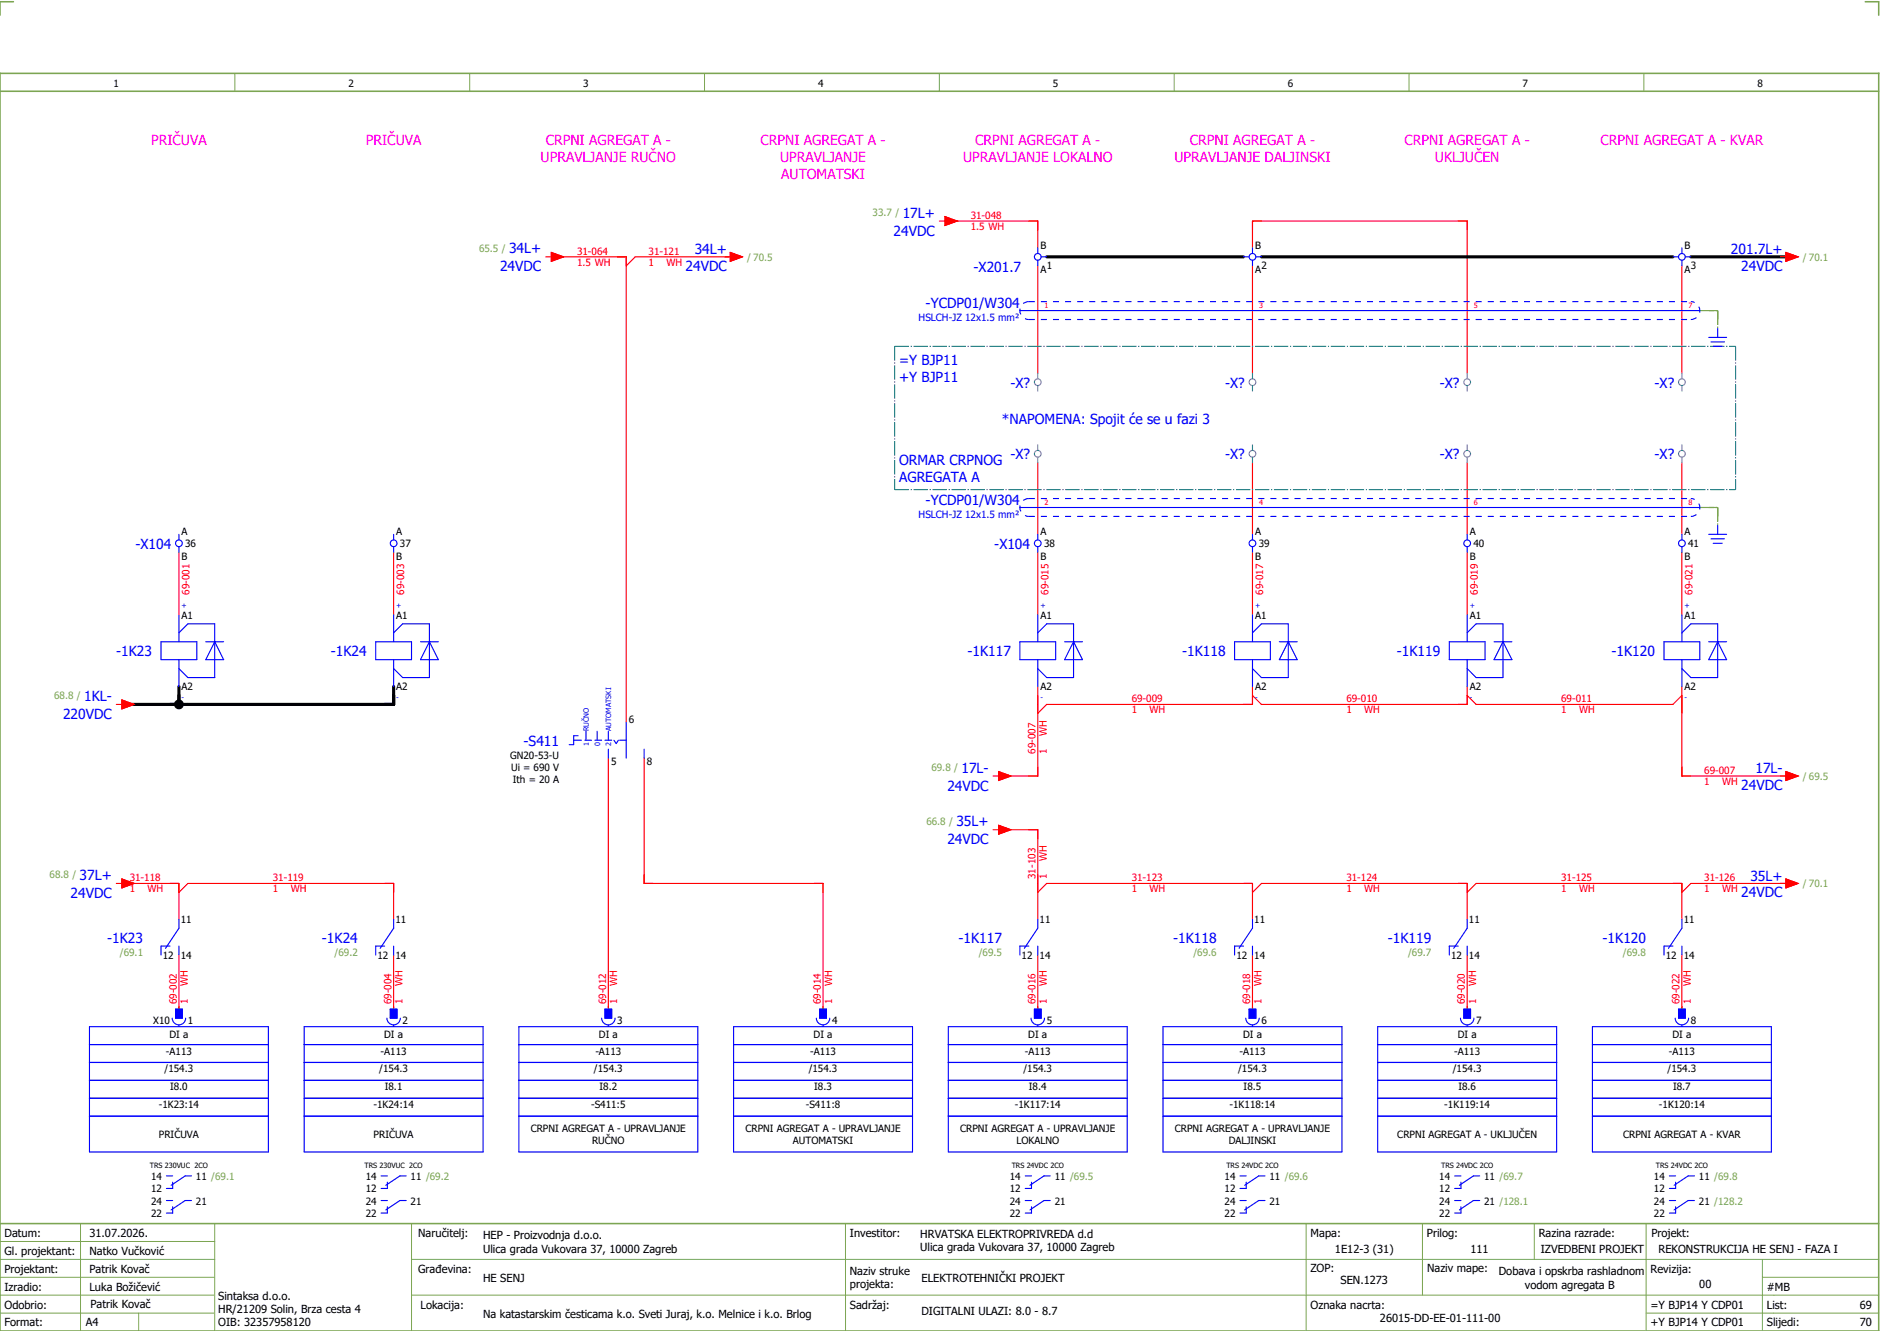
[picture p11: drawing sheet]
<svg xmlns="http://www.w3.org/2000/svg" width="421mm" height="297mm" viewBox="0 0 421 297" stroke-linecap="round" stroke-linejoin="round" font-family="sans-serif">
<path d="M0 16.4h420v281h-420zM3 .4h-3v3M417 .4h3v3M0 20.4h420M0 273.4h420" fill="none" stroke="#7ca552" stroke-width=".35"/>
<g fill="none" stroke="#7ca552" stroke-width=".22">
<path d="M52.5 16.4v4M105 16.4v4M157.5 16.4v4M210 16.4v4M262.5 16.4v4M315 16.4v4M367.5 16.4v4M0 277.4h48M18 273.4v24M48 273.4v24M92 273.4v24M189 273.4v24"/>
<path d="M292 273.4v23.8M318 273.4v16M343 273.4v8M368 273.4v23.8M0 281.4h48M0 285.4h47.8M0 293.4h47.8M31 293.4v4M47.8 289.4h-47.8M92 281.4h328M92 289.4h328M368 293.4h52"/>
<path d="M394 285.4h26M394 281.4v15.8"/>
</g>
<g fill="none" stroke="#f00" stroke-width=".25">
<path d="M122 57.4h1.2M123.2 56.4l2.8 1-2.8 1zM124 57.4h16v104M163.3 56.4l2.7 1-2.7 1zM164 57.4h-22l-2 2M210 49.4h1.3M211.3 48.4l2.7 1-2.7 1zM212 49.4h20v6M232 59.4v24M280 55.4v-6h48v34M280 59.4v24M376 59.4v24"/>
<path d="M398 57.4h1.2M399.2 56.4l2.8 1-2.8 1zM232 103.4v16M280 103.4v16M328 103.4v16M376 103.4v16M40 123.4v14M88 123.4v14M232 123.4v14M280 123.4v14M328 123.4v14M376 123.4v14"/>
<path d="M26 157.4h1.3M27.3 156.4l2.7 1-2.7 1zM232 153.4v20h-8M280 153.4v4h-46l-2 2M328 153.4v4h-46l-2-2M328 155.4l2 2h44l2-2M376 153.4v20h24M136 169.4v56M144 169.4v28h40v28M222 173.4h1.3M223.3 172.4l2.7 1-2.7 1zM399.2 172.4l2.8 1-2.8 1z"/>
<path d="M26 197.4h1.3M27.3 196.4l2.7 1-2.7 1zM28 197.4h12v8M40 199.4l2-2h46v8M222 185.4h1.3M223.3 184.4l2.7 1-2.7 1zM224 185.4h8v20M232 199.4l2-2h46v8M280 199.4l2-2h46v8M328 199.4l2-2h46v8M399.2 196.4l2.8 1-2.8 1zM400 197.4h-22l-2 2"/>
<path d="M40 213.4v12M88 213.4v12M232 213.4v12M280 213.4v12M328 213.4v12M376 213.4v12"/>
</g>
<path d="M234 57.4h44M282 57.4h92M378 57.4h22M40 153.4v4M88 153.4v4h-60" fill="none" stroke="#000" stroke-width=".7"/>
<path d="M380 69.4h4M382 69.4h2M384 69.4v4M384 69.4v2M380 113.4h4M382 113.4h2M384 113.4v4M384 113.4v2" fill="none" stroke="#00be00" stroke-width=".25" stroke-dasharray="3.2 .4 .3 .4" stroke-linecap="butt"/>
<circle cx="40" cy="157.4" r="1.1" fill="#000"/>
<g fill="none" stroke="#00f" stroke-width=".25">
<path d="M232 55.4v1.2M232 58.1v1.3M232.8 57.4h1.2M278 57.4h1.3M280 55.4v1.2M280 58.1v1.3M280.8 57.4h1.2M374 57.4h1.2M376 55.4v1.2M376 58.1v1.3M376.7 57.4h1.3M228 69.4h152"/>
<path d="M382 75.4h4M382.5 76.4h3M383 77.4h2M384 73.4v2M40 119.4v1.2M88 119.4v1.2M228 113.4h152M232 119.4v1.2M280 119.4v1.2M328 119.4v1.2M376 119.4v1.2M382 119.4h4"/>
<path d="M384 117.4v2M40 122.1v1.3M40 137.4v6M88 122.1v1.3M88 137.4v6M232 122.1v1.3M232 137.4v6M280 122.1v1.3M280 137.4v6M328 122.1v1.3M328 137.4v6M376 122.1v1.3"/>
<path d="M376 137.4v6M382.5 120.4h3M383 121.4h2M36 143.4h8v4h-8zM40 147.4v6M40 141.4l2-2h6v12h-6l-2-2M46 143.4h4M48 143.4h.1M48 143.4l2 4h-4zM84 143.4h8v4h-8zM88 147.4v6M88 141.4l2-2h6v12h-6l-2-2"/>
<path d="M94 143.4h4M96 143.4h.1M96 143.4l2 4h-4zM228 143.4h8v4h-8zM232 147.4v6M232 141.4l2-2h6v12h-6l-2-2M238 143.4h4M240 143.4h.1M240 143.4l2 4h-4zM276 143.4h8v4h-8zM280 147.4v6M280 141.4l2-2h6v12h-6l-2-2"/>
<path d="M286 143.4h4M288 143.4h.1M288 143.4l2 4h-4zM324 143.4h8v4h-8zM328 147.4v6M328 141.4l2-2h6v12h-6l-2-2M334 143.4h4M336 143.4h.1M336 143.4l2 4h-4zM372 143.4h8v4h-8zM376 147.4v6M376 141.4l2-2h6v12h-6l-2-2"/>
<path d="M382 143.4h4M384 143.4h.1M384 143.4l2 4h-4zM128.2 165.4h1.8M129.3 164.4h-1.1v2h-.9M130.8 165.4h1.5M131 163.4v2M133 165.4h1.5M133.5 163.4v2M135.3 165.4h1.5M136 163.4v2M136 167.4v2"/>
<path d="M137.2 165.4l.5 .7 .6-.7M138.5 165.4h1.5M140 161.4v8M144 167.4v2M38 211.4h-2v2M40 211.4v2M40 205.4v2l-3 4.5M86 211.4h-2v2M88 211.4v2M88 205.4v2l-3 4.5M230 211.4h-2v2M232 211.4v2"/>
<path d="M232 205.4v2l-3 4.5M278 211.4h-2v2M280 211.4v2M280 205.4v2l-3 4.5M326 211.4h-2v2M328 211.4v2M328 205.4v2l-3 4.5M374 211.4h-2v2M376 211.4v2M376 205.4v2l-3 4.5M20 237.4h40M20 229.4h40v28h-40z"/>
<path d="M20 233.4h40M38.5 227.5a1.5 1.5 0 0 0 1.5 1.5 1.5 1.5 0 0 0 1.5-1.5M39.3 225.5h1.5v2h-1.5zM40 229.1v.3M68 237.4h40M68 233.4h40M68 229.4h40v28h-40zM86.5 227.5a1.5 1.5 0 0 0 1.5 1.5 1.5 1.5 0 0 0 1.5-1.5M87.3 225.5h1.5v2h-1.5zM88 229.1v.3M116 237.4h40M116 233.4h40"/>
<path d="M116 229.4h40v28h-40zM134.5 227.5a1.5 1.5 0 0 0 1.5 1.5 1.5 1.5 0 0 0 1.5-1.5M135.3 225.5h1.5v2h-1.5zM136 229.1v.3M164 237.4h40M164 233.4h40M164 229.4h40v28h-40zM182.5 227.5a1.5 1.5 0 0 0 1.5 1.5 1.5 1.5 0 0 0 1.5-1.5M183.3 225.5h1.5v2h-1.5zM184 229.1v.3M212 237.4h40M212 233.4h40"/>
<path d="M212 229.4h40v28h-40zM230.5 227.5a1.5 1.5 0 0 0 1.5 1.5 1.5 1.5 0 0 0 1.5-1.5M231.3 225.5h1.5v2h-1.5zM232 229.1v.3M260 237.4h40M260 233.4h40M260 229.4h40v28h-40zM278.5 227.5a1.5 1.5 0 0 0 1.5 1.5 1.5 1.5 0 0 0 1.5-1.5M279.3 225.5h1.5v2h-1.5zM280 229.1v.3M308 237.4h40M308 233.4h40"/>
<path d="M308 229.4h40v28h-40zM326.5 227.5a1.5 1.5 0 0 0 1.5 1.5 1.5 1.5 0 0 0 1.5-1.5M327.3 225.5h1.5v2h-1.5zM328 229.1v.3M356 237.4h40M356 233.4h40M356 229.4h40v28h-40zM374.5 227.5a1.5 1.5 0 0 0 1.5 1.5 1.5 1.5 0 0 0 1.5-1.5M375.2 225.5h1.5v2h-1.5zM376 229.1v.3M20 249.4h40M20 245.4h40"/>
<path d="M20 241.4h40M68 249.4h40M68 245.4h40M68 241.4h40M116 249.4h40M116 245.4h40M116 241.4h40M164 249.4h40M164 245.4h40M164 241.4h40M212 249.4h40M212 245.4h40"/>
<path d="M212 241.4h40M260 249.4h40M260 245.4h40M260 241.4h40M308 249.4h40M308 245.4h40M308 241.4h40M356 249.4h40M356 245.4h40M356 241.4h40M37.2 262.7h1.4M37.2 268.2h1.4"/>
<path d="M38.6 264.1v1.4h-1.4M38.6 269.6v1.4h-1.4M42.8 262.7h-1.4l-3.1 2.1M42.8 268.2h-1.4l-3.1 2.1M85.2 262.7h1.4M85.2 268.2h1.4M86.6 264.1v1.4h-1.4M86.6 269.6v1.4h-1.4M90.8 262.7h-1.4l-3.1 2.1M90.8 268.2h-1.4l-3.1 2.1M229.2 262.7h1.4M229.2 268.2h1.4"/>
<path d="M230.6 264.1v1.4h-1.4M230.6 269.6v1.4h-1.4M234.8 262.7h-1.4l-3.1 2.1M234.8 268.2h-1.4l-3.1 2.1M277.2 262.7h1.4M277.2 268.2h1.4M278.6 264.1v1.4h-1.4M278.6 269.6v1.4h-1.4M282.8 262.7h-1.4l-3.1 2.1M282.8 268.2h-1.4l-3.1 2.1M325.2 262.7h1.4M325.2 268.2h1.4"/>
<path d="M326.6 264.1v1.4h-1.4M326.6 269.6v1.4h-1.4M330.8 262.7h-1.4l-3.1 2.1M330.8 268.2h-1.4l-3.1 2.1M373.2 262.7h1.4M373.2 268.2h1.4M374.6 264.1v1.4h-1.4M374.6 269.6v1.4h-1.4M378.8 262.7h-1.4l-3.1 2.1M378.8 268.2h-1.4l-3.1 2.1"/>
<circle cx="232" cy="57.4" r=".75"/>
<circle cx="280" cy="57.4" r=".75"/>
<circle cx="376" cy="57.4" r=".75"/>
<circle cx="40" cy="121.4" r=".75"/>
<circle cx="88" cy="121.4" r=".75"/>
<circle cx="232" cy="121.4" r=".75"/>
<circle cx="280" cy="121.4" r=".75"/>
<circle cx="328" cy="121.4" r=".75"/>
<circle cx="376" cy="121.4" r=".75"/>
</g>
<g fill="#00f" stroke="#00f" stroke-width=".22">
<path d="M39.3 225.5h1.5v2h-1.5z"/>
<path d="M87.3 225.5h1.5v2h-1.5z"/>
<path d="M135.3 225.5h1.5v2h-1.5z"/>
<path d="M183.3 225.5h1.5v2h-1.5z"/>
<path d="M231.3 225.5h1.5v2h-1.5z"/>
<path d="M279.3 225.5h1.5v2h-1.5z"/>
<path d="M327.3 225.5h1.5v2h-1.5z"/>
<path d="M375.2 225.5h1.5v2h-1.5z"/>
</g>
<path d="M200 77.4h188M200 77.4v32M388 77.4v32M200 109.4h188" fill="none" stroke="#007f7f" stroke-width=".25" stroke-dasharray="3.2 .4 .3 .4" stroke-linecap="butt"/>
<g fill="none" stroke="#52a5a5" stroke-width=".25">
<path d="M232 83.4v1.2M232 86.1v1.3M232 99.4v1.2M280 83.4v1.2M280 86.1v1.3M280 99.4v1.2M328 83.4v1.2M328 86.1v1.3M328 99.4v1.2M376 83.4v1.2M376 86.1v1.3M376 99.4v1.2"/>
<path d="M232 102.1v1.3M280 102.1v1.3M328 102.1v1.3M376 102.1v1.3"/>
<circle cx="232" cy="85.4" r=".75"/>
<circle cx="280" cy="85.4" r=".75"/>
<circle cx="328" cy="85.4" r=".75"/>
<circle cx="376" cy="85.4" r=".75"/>
<circle cx="232" cy="101.4" r=".75"/>
<circle cx="280" cy="101.4" r=".75"/>
<circle cx="328" cy="101.4" r=".75"/>
<circle cx="376" cy="101.4" r=".75"/>
</g>
<path d="M230 71.4h148M230 67.4h148M230 67.4a2 2 0 0 0-2 2 2 2 0 0 0 2 2M378 71.4a2 2 0 0 0 2-2 2 2 0 0 0-2-2M230 115.4h148M230 111.4h148M230 111.4a2 2 0 0 0-2 2 2 2 0 0 0 2 2M378 115.4a2 2 0 0 0 2-2 2 2 0 0 0-2-2" fill="none" stroke="#00f" stroke-width=".25" stroke-dasharray="1.4 1.4" stroke-linecap="butt"/>
<g fill="#f00" stroke="#f00" stroke-width=".22">
<path d="M27.3 196.4l2.7 1-2.7 1z"/>
<path d="M27.3 156.4l2.7 1-2.7 1z"/>
<path d="M211.3 48.4l2.7 1-2.7 1z"/>
<path d="M223.3 184.4l2.7 1-2.7 1z"/>
<path d="M399.2 196.4l2.8 1-2.8 1z"/>
<path d="M223.3 172.4l2.7 1-2.7 1z"/>
<path d="M399.2 172.4l2.8 1-2.8 1z"/>
<path d="M399.2 56.4l2.8 1-2.8 1z"/>
<path d="M123.2 56.4l2.8 1-2.8 1z"/>
<path d="M163.3 56.4l2.7 1-2.7 1z"/>
</g>
<g font-size="3.1" fill="#f0f">
<text x="33.8" y="32.5">PRIČUVA</text>
<text x="81.8" y="32.5">PRIČUVA</text>
<text x="122" y="32.5">CRPNI AGREGAT A -</text>
<text x="170" y="32.5">CRPNI AGREGAT A -</text>
<text x="218" y="32.5">CRPNI AGREGAT A -</text>
<text x="266" y="32.5">CRPNI AGREGAT A -</text>
<text x="314" y="32.5">CRPNI AGREGAT A -</text>
<text x="357.8" y="32.5">CRPNI AGREGAT A - KVAR</text>
<text x="120.9" y="36.3">UPRAVLJANJE RUČNO</text>
<text x="174.4" y="36.3">UPRAVLJANJE</text>
<text x="174.7" y="40">AUTOMATSKI</text>
<text x="215.3" y="36.3">UPRAVLJANJE LOKALNO</text>
<text x="262.5" y="36.3">UPRAVLJANJE DALJINSKI</text>
<text x="320.8" y="36.3">UKLJUČEN</text>
</g>
<g font-size="3.1" fill="#00f">
<text x="199.8" y="52.6">24VDC</text>
<text x="201.8" y="48.6">17L+</text>
<text x="113.8" y="56.6">34L+</text>
<text x="155.3" y="56.8">34L+</text>
<text x="387" y="56.8">201.7L+</text>
<text x="111.8" y="60.6">24VDC</text>
<text x="153.3" y="60.5">24VDC</text>
<text x="217.6" y="60.7">-X201.7</text>
<text x="389.3" y="60.5">24VDC</text>
<text x="206.9" y="68.8">-YCDP01/W304</text>
<text x="201" y="81.5">=Y BJP11</text>
<text x="201" y="85.3">+Y BJP11</text>
<text x="225.9" y="86.6">-X?</text>
<text x="273.9" y="86.6">-X?</text>
<text x="321.9" y="86.6">-X?</text>
<text x="369.9" y="86.6">-X?</text>
<text x="224" y="94.8">*NAPOMENA: Spojit će se u fazi 3</text>
<text x="201" y="104">ORMAR CRPNOG</text>
<text x="201" y="107.8">AGREGATA A</text>
<text x="225.9" y="102.6">-X?</text>
<text x="273.9" y="102.6">-X?</text>
<text x="321.9" y="102.6">-X?</text>
<text x="369.9" y="102.6">-X?</text>
<text x="206.9" y="112.8">-YCDP01/W304</text>
<text x="30.3" y="122.6">-X104</text>
<text x="222.3" y="122.6">-X104</text>
<text x="26" y="146.6">-1K23</text>
<text x="74" y="146.6">-1K24</text>
<text x="216.3" y="146.6">-1K117</text>
<text x="264.3" y="146.6">-1K118</text>
<text x="312.3" y="146.6">-1K119</text>
<text x="360.3" y="146.6">-1K120</text>
<text x="14.1" y="160.6">220VDC</text>
<text x="18.8" y="156.6">1KL-</text>
<text x="117.1" y="166.6">-S411</text>
<text x="214.9" y="172.6">17L-</text>
<text x="392.4" y="172.8">17L-</text>
<text x="211.8" y="176.6">24VDC</text>
<text x="389.3" y="176.5">24VDC</text>
<text x="213.8" y="184.6">35L+</text>
<text x="211.8" y="188.6">24VDC</text>
<text x="17.8" y="196.6">37L+</text>
<text x="391.3" y="196.8">35L+</text>
<text x="15.8" y="200.6">24VDC</text>
<text x="389.3" y="200.5">24VDC</text>
<text x="24" y="210.6">-1K23</text>
<text x="72" y="210.6">-1K24</text>
<text x="214.3" y="210.6">-1K117</text>
<text x="262.3" y="210.6">-1K118</text>
<text x="310.3" y="210.6">-1K119</text>
<text x="358.3" y="210.6">-1K120</text>
</g>
<g font-size="2.5">
<text x="1" y="276.4">Datum:</text>
<text x="1" y="280.4">Gl. projektant:</text>
<text x="20" y="276.4">31.07.2026.</text>
<text x="20" y="280.4">Natko Vučković</text>
<text x="93.5" y="276.4">Naručitelj:</text>
<text x="108" y="276.9">HEP - Proizvodnja d.o.o.</text>
<text x="108" y="279.9">Ulica grada Vukovara 37, 10000 Zagreb</text>
<text x="190" y="276.4">Investitor:</text>
<text x="205.7" y="276.6">HRVATSKA ELEKTROPRIVREDA d.d</text>
<text x="205.7" y="279.6">Ulica grada Vukovara 37, 10000 Zagreb</text>
<text x="293" y="276.4">Mapa:</text>
<text x="298.4" y="279.9">1E12-3 (31)</text>
<text x="319" y="276.4">Prilog:</text>
<text x="328.7" y="279.9">111</text>
<text x="344" y="276.4">Razina razrade:</text>
<text x="344.4" y="279.9">IZVEDBENI PROJEKT</text>
<text x="369.2" y="276.3">Projekt:</text>
<text x="370.8" y="279.9">REKONSTRUKCIJA HE SENJ - FAZA I</text>
<text x="1" y="284.4">Projektant:</text>
<text x="20" y="284.4">Patrik Kovač</text>
<text x="93.5" y="284.4">Građevina:</text>
<text x="108" y="286.4">HE SENJ</text>
<text x="190" y="284.9">Naziv struke</text>
<text x="190" y="287.9">projekta:</text>
<text x="206" y="286.5">ELEKTROTEHNIČKI PROJEKT</text>
<text x="293" y="284.3">ZOP:</text>
<text x="299.7" y="286.9">SEN.1273</text>
<text x="319" y="284.3">Naziv mape:</text>
<text x="335.1" y="285">Dobava i opskrba rashladnom</text>
<text x="340.9" y="288">vodom agregata B</text>
<text x="369" y="284.4">Revizija:</text>
<text x="379.9" y="287.9">00</text>
<text x="1" y="288.4">Izradio:</text>
<text x="1" y="292.4">Odobrio:</text>
<text x="20" y="288.4">Luka Božičević</text>
<text x="20.2" y="292.3">Patrik Kovač</text>
<text x="48.8" y="290.4">Sintaksa d.o.o.</text>
<text x="48.8" y="293.4">HR/21209 Solin, Brza cesta 4</text>
<text x="94" y="292.4">Lokacija:</text>
<text x="190" y="292.4">Sadržaj:</text>
<text x="206" y="293.9">DIGITALNI ULAZI: 8.0 - 8.7</text>
<text x="293" y="292.4">Oznaka nacrta:</text>
<text x="369" y="292.4">=Y BJP14 Y CDP01</text>
<text x="395" y="292.4">List:</text>
<text x="395" y="288.4">#MB</text>
<text x="415.8" y="292.4">69</text>
<text x="1" y="296.4">Format:</text>
<text x="19.2" y="296.4">A4</text>
<text x="48.8" y="296.4">OIB: 32357958120</text>
<text x="108" y="294.4">Na katastarskim česticama k.o. Sveti Juraj, k.o. Melnice i k.o. Brlog</text>
<text x="308.5" y="295.4">26015-DD-EE-01-111-00</text>
<text x="369" y="296.4">+Y BJP14 Y CDP01</text>
<text x="395" y="296.4">Slijedi:</text>
<text x="415.8" y="296.4">70</text>
</g>
<g font-size="2.2">
<text x="25.4" y="19.4">1</text>
<text x="77.9" y="19.4">2</text>
<text x="130.4" y="19.4">3</text>
<text x="182.9" y="19.4">4</text>
<text x="235.4" y="19.4">5</text>
<text x="287.9" y="19.4">6</text>
<text x="340.4" y="19.4">7</text>
<text x="392.9" y="19.4">8</text>
<text x="232.6" y="55.5">B</text>
<text x="280.6" y="55.5">B</text>
<text x="376.6" y="55.5">B</text>
<text x="232.6" y="60.9">A</text>
<text x="234" y="60">1</text>
<text x="280.6" y="60.9">A</text>
<text x="282" y="60">2</text>
<text x="376.6" y="60.9">A</text>
<text x="378" y="60">3</text>
<text x="40.6" y="119.5">A</text>
<text x="88.6" y="119.5">A</text>
<text x="232.6" y="119.5">A</text>
<text x="280.6" y="119.5">A</text>
<text x="328.6" y="119.5">A</text>
<text x="376.6" y="119.5">A</text>
<text x="40.6" y="125">B</text>
<text x="41.4" y="122.3">36</text>
<text x="88.6" y="125">B</text>
<text x="89.4" y="122.3">37</text>
<text x="232.6" y="125">B</text>
<text x="233.4" y="122.3">38</text>
<text x="280.6" y="125">B</text>
<text x="281.4" y="122.3">39</text>
<text x="328.6" y="125">B</text>
<text x="329.4" y="122.3">40</text>
<text x="376.6" y="125">B</text>
<text x="377.4" y="122.3">41</text>
<text x="40.6" y="138.3">A1</text>
<text x="88.6" y="138.3">A1</text>
<text x="232.6" y="138.3">A1</text>
<text x="280.6" y="138.3">A1</text>
<text x="328.6" y="138.3">A1</text>
<text x="376.6" y="138.3">A1</text>
<text x="40.6" y="154.2">A2</text>
<text x="88.6" y="154.2">A2</text>
<text x="232.6" y="154.2">A2</text>
<text x="280.6" y="154.2">A2</text>
<text x="328.6" y="154.2">A2</text>
<text x="376.6" y="154.2">A2</text>
<text x="140.6" y="161.5">6</text>
<text x="114" y="169.5">GN20-53-U</text>
<text x="114.3" y="172.2">Ui = 690 V</text>
<text x="136.6" y="171">5</text>
<text x="144.6" y="171">8</text>
<text x="114.7" y="174.9">Ith = 20 A</text>
<text x="40.4" y="206.3">11</text>
<text x="88.4" y="206.3">11</text>
<text x="232.4" y="206.3">11</text>
<text x="280.4" y="206.3">11</text>
<text x="328.4" y="206.3">11</text>
<text x="376.4" y="206.3">11</text>
<text x="36.4" y="214.2">12</text>
<text x="40.4" y="214.2">14</text>
<text x="84.4" y="214.2">12</text>
<text x="88.4" y="214.2">14</text>
<text x="228.4" y="214.2">12</text>
<text x="232.4" y="214.2">14</text>
<text x="276.4" y="214.2">12</text>
<text x="280.4" y="214.2">14</text>
<text x="324.4" y="214.2">12</text>
<text x="328.4" y="214.2">14</text>
<text x="372.4" y="214.2">12</text>
<text x="376.4" y="214.2">14</text>
<text x="34.3" y="228.7">X10</text>
<text x="37.9" y="231.8">DI a</text>
<text x="42" y="228.7">1</text>
<text x="85.9" y="231.8">DI a</text>
<text x="90" y="228.7">2</text>
<text x="133.9" y="231.8">DI a</text>
<text x="138" y="228.7">3</text>
<text x="181.9" y="231.8">DI a</text>
<text x="186" y="228.7">4</text>
<text x="229.9" y="231.8">DI a</text>
<text x="234" y="228.7">5</text>
<text x="277.9" y="231.8">DI a</text>
<text x="282" y="228.7">6</text>
<text x="325.9" y="231.8">DI a</text>
<text x="330" y="228.7">7</text>
<text x="373.9" y="231.8">DI a</text>
<text x="378" y="228.7">8</text>
<text x="36.8" y="239.6">/154.3</text>
<text x="37.1" y="235.6">-A113</text>
<text x="84.8" y="239.6">/154.3</text>
<text x="85.1" y="235.6">-A113</text>
<text x="132.8" y="239.6">/154.3</text>
<text x="133.1" y="235.6">-A113</text>
<text x="180.8" y="239.6">/154.3</text>
<text x="181.1" y="235.6">-A113</text>
<text x="228.8" y="239.6">/154.3</text>
<text x="229.1" y="235.6">-A113</text>
<text x="276.8" y="239.6">/154.3</text>
<text x="277.1" y="235.6">-A113</text>
<text x="324.8" y="239.6">/154.3</text>
<text x="325.1" y="235.6">-A113</text>
<text x="372.8" y="239.6">/154.3</text>
<text x="373.1" y="235.6">-A113</text>
<text x="38" y="243.6">I8.0</text>
<text x="86" y="243.6">I8.1</text>
<text x="134" y="243.6">I8.2</text>
<text x="182" y="243.6">I8.3</text>
<text x="230" y="243.6">I8.4</text>
<text x="278" y="243.6">I8.5</text>
<text x="326" y="243.6">I8.6</text>
<text x="374" y="243.6">I8.7</text>
<text x="35.5" y="247.6">-1K23:14</text>
<text x="83.5" y="247.6">-1K24:14</text>
<text x="132.1" y="247.6">-S411:5</text>
<text x="180.1" y="247.6">-S411:8</text>
<text x="226.9" y="247.6">-1K117:14</text>
<text x="274.9" y="247.6">-1K118:14</text>
<text x="322.9" y="247.6">-1K119:14</text>
<text x="370.9" y="247.6">-1K120:14</text>
<text x="35.5" y="254.3">PRIČUVA</text>
<text x="83.5" y="254.3">PRIČUVA</text>
<text x="118.7" y="252.9">CRPNI AGREGAT A - UPRAVLJANJE</text>
<text x="132.4" y="255.6">RUČNO</text>
<text x="166.7" y="252.9">CRPNI AGREGAT A - UPRAVLJANJE</text>
<text x="177.3" y="255.6">AUTOMATSKI</text>
<text x="214.7" y="252.9">CRPNI AGREGAT A - UPRAVLJANJE</text>
<text x="227.2" y="255.6">LOKALNO</text>
<text x="262.7" y="252.9">CRPNI AGREGAT A - UPRAVLJANJE</text>
<text x="274.7" y="255.6">DALJINSKI</text>
<text x="312.4" y="254.3">CRPNI AGREGAT A - UKLJUČEN</text>
<text x="362.9" y="254.3">CRPNI AGREGAT A - KVAR</text>
<text x="33.8" y="263.6">14</text>
<text x="43.8" y="263.6">11 /69.1</text>
<text x="81.8" y="263.6">14</text>
<text x="91.8" y="263.6">11 /69.2</text>
<text x="225.8" y="263.6">14</text>
<text x="235.8" y="263.6">11 /69.5</text>
<text x="273.8" y="263.6">14</text>
<text x="283.8" y="263.6">11 /69.6</text>
<text x="321.8" y="263.6">14</text>
<text x="331.8" y="263.6">11 /69.7</text>
<text x="369.8" y="263.6">14</text>
<text x="379.8" y="263.6">11 /69.8</text>
<text x="33.8" y="266.4">12</text>
<text x="33.8" y="269.1">24</text>
<text x="43.8" y="269.1">21</text>
<text x="81.8" y="266.4">12</text>
<text x="81.8" y="269.1">24</text>
<text x="91.8" y="269.1">21</text>
<text x="225.8" y="266.4">12</text>
<text x="225.8" y="269.1">24</text>
<text x="235.8" y="269.1">21</text>
<text x="273.8" y="266.4">12</text>
<text x="273.8" y="269.1">24</text>
<text x="283.8" y="269.1">21</text>
<text x="321.8" y="266.4">12</text>
<text x="321.8" y="269.1">24</text>
<text x="331.8" y="269.1">21 /128.1</text>
<text x="369.8" y="266.4">12</text>
<text x="369.8" y="269.1">24</text>
<text x="379.8" y="269.1">21 /128.2</text>
<text x="33.8" y="271.9">22</text>
<text x="81.8" y="271.9">22</text>
<text x="225.8" y="271.9">22</text>
<text x="273.8" y="271.9">22</text>
<text x="321.8" y="271.9">22</text>
<text x="369.8" y="271.9">22</text>
</g>
<g font-size="2.2" fill="#7ca552">
<text x="195.1" y="48.3">33.7 /</text>
<text x="107.1" y="56.3">65.5 /</text>
<text x="167" y="58.3">/ 70.5</text>
<text x="403" y="58.3">/ 70.1</text>
<text x="12.1" y="156.3">68.8 /</text>
<text x="208.2" y="172.3">69.8 /</text>
<text x="403" y="174.3">/ 69.5</text>
<text x="207.1" y="184.3">66.8 /</text>
<text x="11.1" y="196.3">68.8 /</text>
<text x="403" y="198.3">/ 70.1</text>
<text x="26.8" y="213.5">/69.1</text>
<text x="74.8" y="213.5">/69.2</text>
<text x="218.8" y="213.5">/69.5</text>
<text x="266.8" y="213.5">/69.6</text>
<text x="314.8" y="213.5">/69.7</text>
<text x="362.8" y="213.5">/69.8</text>
</g>
<g font-size="2.2" fill="#f00">
<text x="217" y="48.9">31-048</text>
<text x="217" y="51.4">1.5 WH</text>
<text x="129" y="56.9">31-064</text>
<text x="129" y="59.4">1.5 WH</text>
<text x="145" y="56.9">31-121</text>
<text x="145" y="59.4">1</text>
<text x="149" y="59.4">WH</text>
<text x="42.4" y="132.8" transform="rotate(-90 42.4 132.8)">69-001</text>
<text x="90.4" y="132.8" transform="rotate(-90 90.4 132.8)">69-003</text>
<text x="234.4" y="132.8" transform="rotate(-90 234.4 132.8)">69-015</text>
<text x="282.4" y="132.8" transform="rotate(-90 282.4 132.8)">69-017</text>
<text x="330.4" y="132.8" transform="rotate(-90 330.4 132.8)">69-019</text>
<text x="378.4" y="132.8" transform="rotate(-90 378.4 132.8)">69-021</text>
<text x="253" y="156.9">69-009</text>
<text x="253" y="159.4">1</text>
<text x="257" y="159.4">WH</text>
<text x="301" y="156.9">69-010</text>
<text x="301" y="159.4">1</text>
<text x="305" y="159.4">WH</text>
<text x="349" y="156.9">69-011</text>
<text x="349" y="159.4">1</text>
<text x="353" y="159.4">WH</text>
<text x="234" y="164.4" transform="rotate(-90 234 164.4)">WH</text>
<text x="231.5" y="168.4" transform="rotate(-90 231.5 168.4)">69-007</text>
<text x="234" y="168.4" transform="rotate(-90 234 168.4)">1</text>
<text x="381" y="172.9">69-007</text>
<text x="381" y="175.4">1</text>
<text x="385" y="175.4">WH</text>
<text x="29" y="196.9">31-118</text>
<text x="61" y="196.9">31-119</text>
<text x="231.5" y="196.4" transform="rotate(-90 231.5 196.4)">31-103</text>
<text x="234" y="196.4" transform="rotate(-90 234 196.4)">1</text>
<text x="234" y="192.4" transform="rotate(-90 234 192.4)">WH</text>
<text x="253" y="196.9">31-123</text>
<text x="301" y="196.9">31-124</text>
<text x="349" y="196.9">31-125</text>
<text x="381" y="196.9">31-126</text>
<text x="29" y="199.4">1</text>
<text x="33" y="199.4">WH</text>
<text x="61" y="199.4">1</text>
<text x="65" y="199.4">WH</text>
<text x="253" y="199.4">1</text>
<text x="257" y="199.4">WH</text>
<text x="301" y="199.4">1</text>
<text x="305" y="199.4">WH</text>
<text x="349" y="199.4">1</text>
<text x="353" y="199.4">WH</text>
<text x="381" y="199.4">1</text>
<text x="385" y="199.4">WH</text>
<text x="42" y="220.4" transform="rotate(-90 42 220.4)">WH</text>
<text x="90" y="220.4" transform="rotate(-90 90 220.4)">WH</text>
<text x="138" y="220.4" transform="rotate(-90 138 220.4)">WH</text>
<text x="186" y="220.4" transform="rotate(-90 186 220.4)">WH</text>
<text x="234" y="220.4" transform="rotate(-90 234 220.4)">WH</text>
<text x="282" y="220.4" transform="rotate(-90 282 220.4)">WH</text>
<text x="330" y="220.4" transform="rotate(-90 330 220.4)">WH</text>
<text x="378" y="220.4" transform="rotate(-90 378 220.4)">WH</text>
<text x="39.5" y="224.4" transform="rotate(-90 39.5 224.4)">69-002</text>
<text x="42" y="224.4" transform="rotate(-90 42 224.4)">1</text>
<text x="87.5" y="224.4" transform="rotate(-90 87.5 224.4)">69-004</text>
<text x="90" y="224.4" transform="rotate(-90 90 224.4)">1</text>
<text x="135.5" y="224.4" transform="rotate(-90 135.5 224.4)">69-012</text>
<text x="138" y="224.4" transform="rotate(-90 138 224.4)">1</text>
<text x="183.5" y="224.4" transform="rotate(-90 183.5 224.4)">69-014</text>
<text x="186" y="224.4" transform="rotate(-90 186 224.4)">1</text>
<text x="231.5" y="224.4" transform="rotate(-90 231.5 224.4)">69-016</text>
<text x="234" y="224.4" transform="rotate(-90 234 224.4)">1</text>
<text x="279.5" y="224.4" transform="rotate(-90 279.5 224.4)">69-018</text>
<text x="282" y="224.4" transform="rotate(-90 282 224.4)">1</text>
<text x="327.5" y="224.4" transform="rotate(-90 327.5 224.4)">69-020</text>
<text x="330" y="224.4" transform="rotate(-90 330 224.4)">1</text>
<text x="375.5" y="224.4" transform="rotate(-90 375.5 224.4)">69-022</text>
<text x="378" y="224.4" transform="rotate(-90 378 224.4)">1</text>
</g>
<g font-size="2.2" fill="#00f">
<text x="205.4" y="71.6">HSLCH-JZ 12x1.5 mm²</text>
<text x="205.4" y="115.6">HSLCH-JZ 12x1.5 mm²</text>
</g>
<g font-size="1.6" fill="#f00">
<text x="233.5" y="68.9">1</text>
<text x="281.5" y="68.9">3</text>
<text x="329.5" y="68.9">5</text>
<text x="377.5" y="68.9">7</text>
<text x="233.5" y="112.9">2</text>
<text x="281.5" y="112.9">4</text>
<text x="329.5" y="112.9">6</text>
<text x="377.5" y="112.9">8</text>
</g>
<g font-size="1.6" fill="#00f">
<text x="40.6" y="135.8">+</text>
<text x="88.6" y="135.8">+</text>
<text x="232.6" y="135.8">+</text>
<text x="280.6" y="135.8">+</text>
<text x="328.6" y="135.8">+</text>
<text x="376.6" y="135.8">+</text>
<text x="40.6" y="156.3">-</text>
<text x="88.6" y="156.3">-</text>
<text x="232.6" y="156.3">-</text>
<text x="280.6" y="156.3">-</text>
<text x="328.6" y="156.3">-</text>
<text x="376.6" y="156.3">-</text>
<text x="131.6" y="166.8" transform="rotate(-90 131.6 166.8)">1</text>
<text x="131.6" y="163.4" transform="rotate(-90 131.6 163.4)">RUČNO</text>
<text x="134.1" y="166.8" transform="rotate(-90 134.1 166.8)">0</text>
<text x="136.6" y="166.8" transform="rotate(-90 136.6 166.8)">2</text>
<text x="136.6" y="163.4" transform="rotate(-90 136.6 163.4)">AUTOMATSKI</text>
</g>
<g font-size="1.6">
<text x="33.5" y="261.1">TRS 230VUC 2CO</text>
<text x="81.5" y="261.1">TRS 230VUC 2CO</text>
<text x="226.2" y="261.1">TRS 24VDC 2CO</text>
<text x="274.2" y="261.1">TRS 24VDC 2CO</text>
<text x="322.2" y="261.1">TRS 24VDC 2CO</text>
<text x="370.2" y="261.1">TRS 24VDC 2CO</text>
</g>
</svg>
